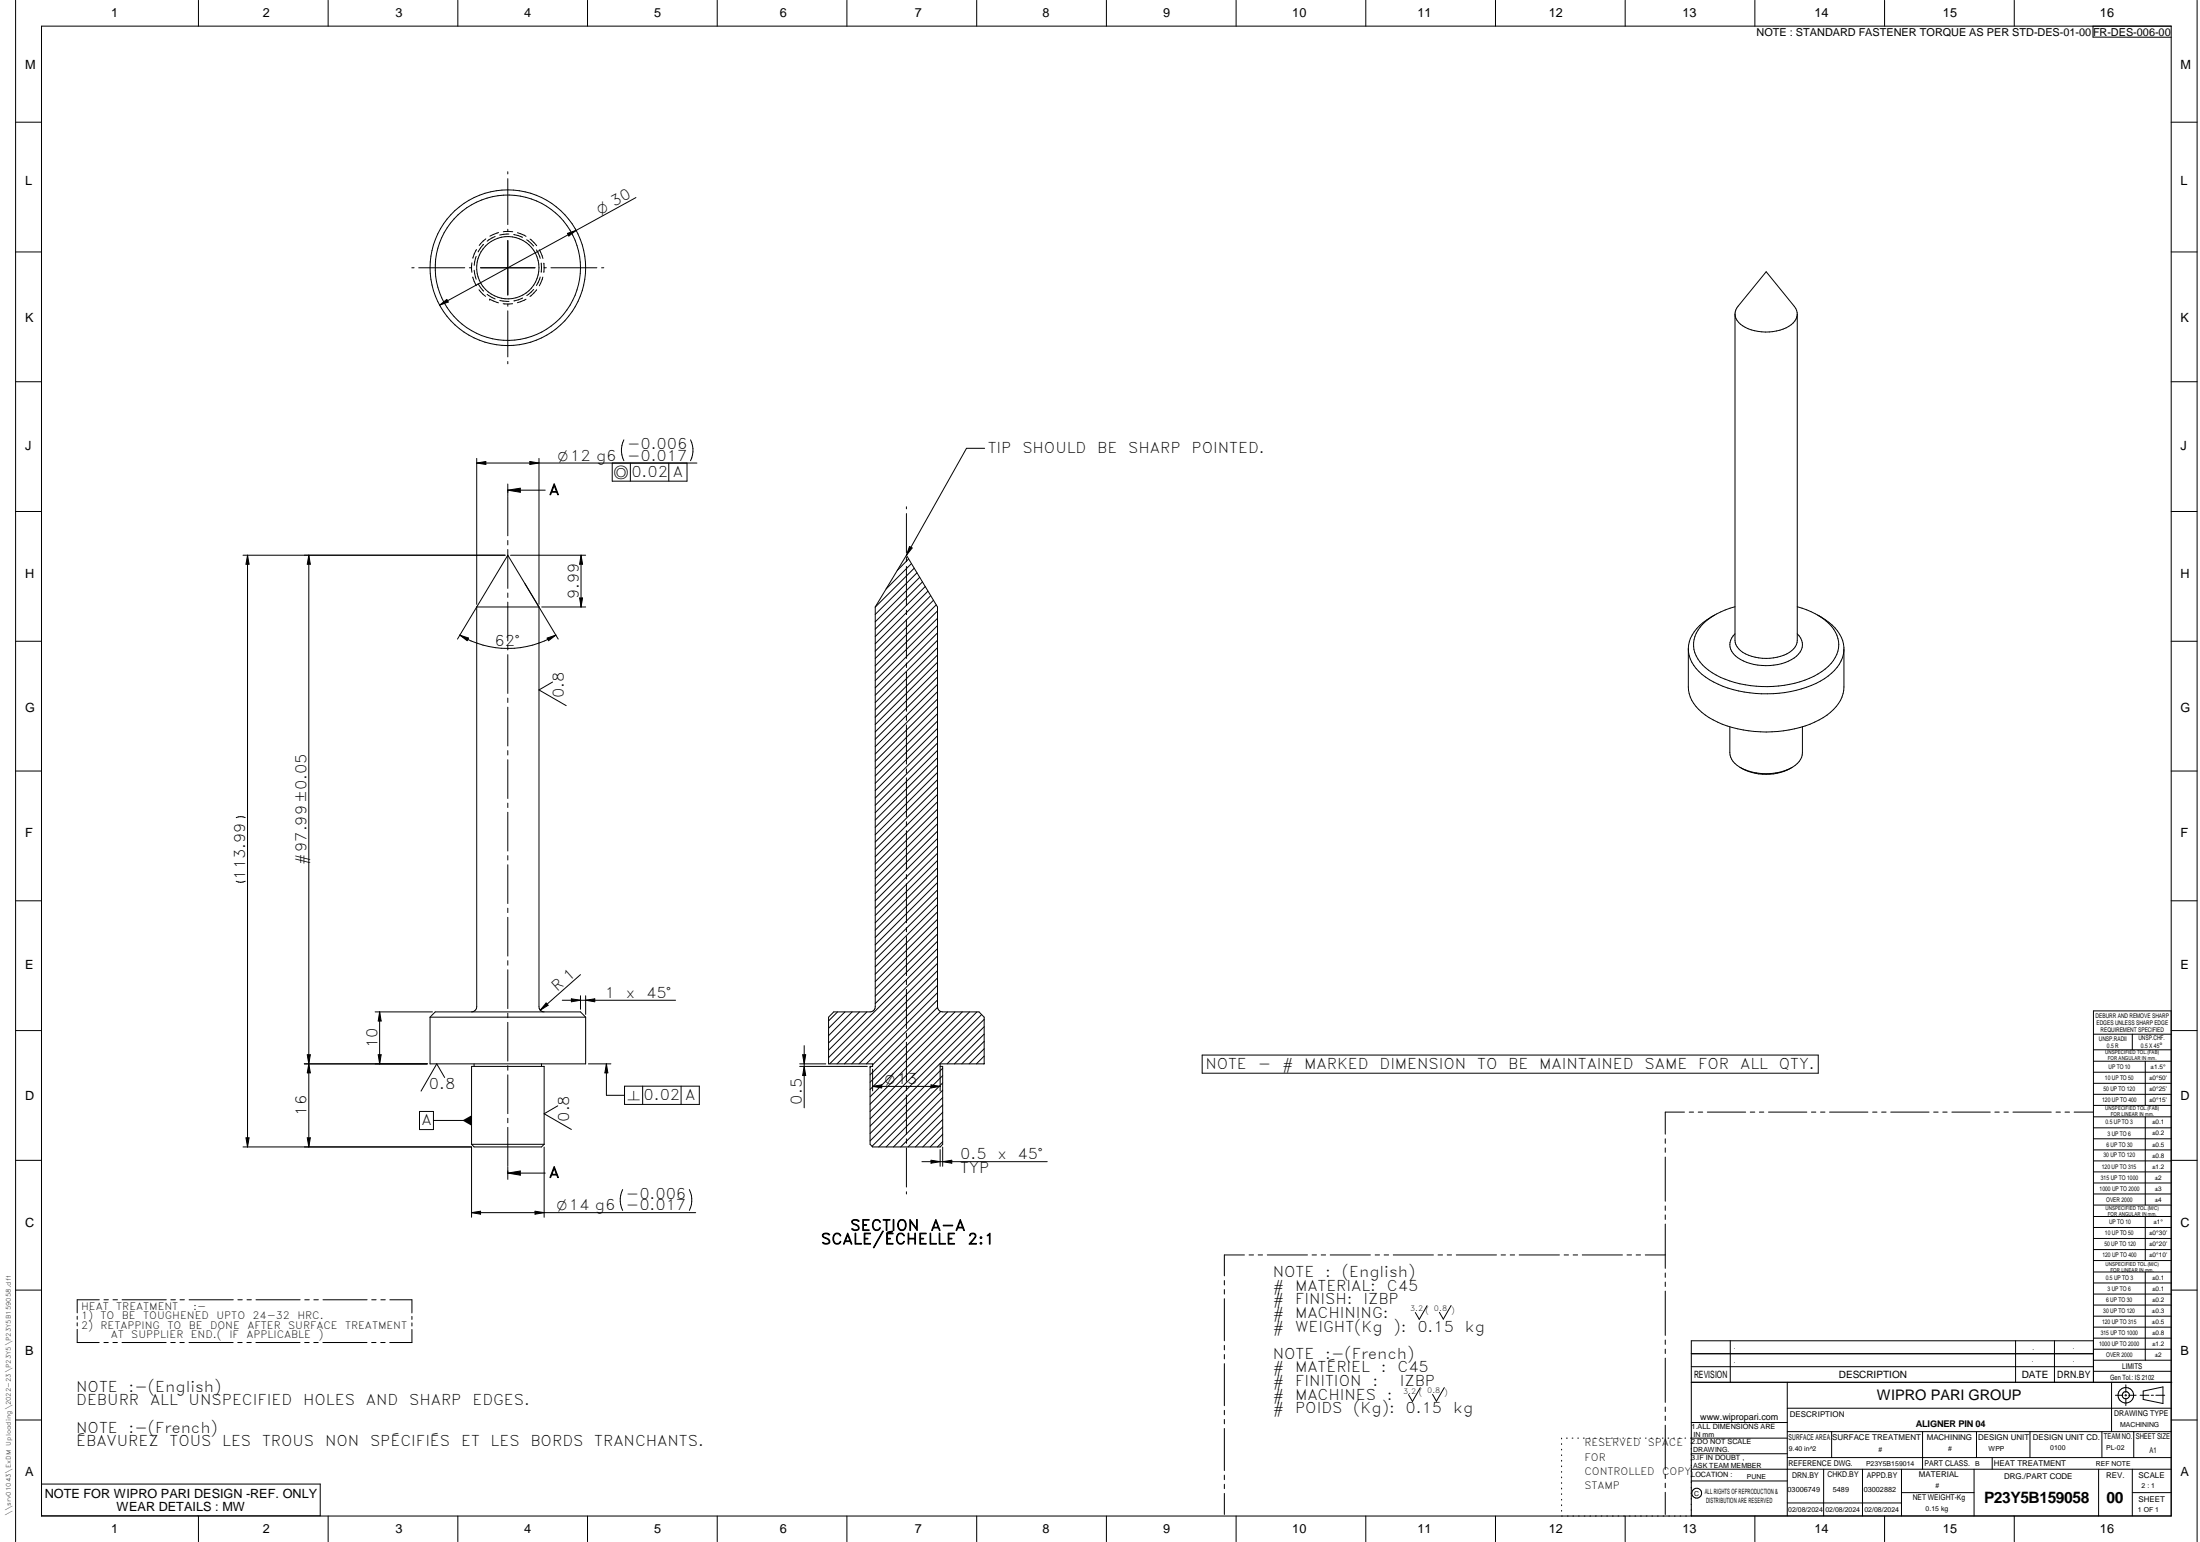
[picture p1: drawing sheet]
<svg xmlns="http://www.w3.org/2000/svg" width="848mm" height="594mm" viewBox="0 0 848 594" stroke-linecap="round" stroke-linejoin="round" font-family="sans-serif">
<g fill="none" stroke="#000" stroke-width=".39">
<path d="M6 .1v593.9M16 10.1h821v574h-821zM76.5 .1v10M126.5 .1v10M176.5 .1v10M226.5 .1v10M276.5 .1v10M326.5 .1v10M376.5 .1v10M426.5 .1v10M476.5 .1v10M526.5 .1v10"/>
<path d="M576.5 .1v10M626.5 .1v10M676.5 .1v10M726.5 .1v10M776.5 .1v10M806.8 10.1v4.2l30.2 .1M847 .1v593.9M6 47.1h10M837 47.1h10M195.7 66.2v.8M195.7 68.8v17.7M245.2 76.1l-23.1 12.7"/>
<path d="M6 97.1h10M183.6 98.8l-.8 3.4M183.7 96.1l-1.4 3.3M186.4 94.1l-2.1 3M187.3 92l-2.6 2.6M190.9 91.1l-3.1 1.8M192.2 89.6l-3.4 1.4M195.7 88.3v.9M195.7 92.7v21M196.2 90.2l-3.6 .4M197.7 89.3h-3.7M198 90.3l3.4 1.1"/>
<path d="M199.5 89.7l3.3 1.4M203 92.4l2.7 2.4M204.3 92.1l2.6 2.6M206.8 96.3l1.4 3.2M207.9 96.2l1.4 3.4M218.7 89.9l3.4-1.1-2.8 2.1zM222.1 88.8l-52.6 28.8M837 97.1h10M158.8 103.2h.8M161.4 103.2h17.8M169.5 117.6l2.8-2.2 .5 1zM180.9 103.2h.9"/>
<path d="M181.9 101.3v3.6M182.2 106.7l1.4 3.4M182.8 104.1l.8 3.5M184.3 109.3l2.1 2.9M184.7 111.6l2.5 2.6M185.3 103.2h20.9M187.8 113.4l3.1 1.8M188.8 115.3h.1M188.8 115.3l3.4 1.4M192.7 115.8l3.5 .3M194 117h3.6M195.7 117.1v.9"/>
<path d="M195.7 119.8v17.7M201.5 114.8l-3.4 1.1M202.8 115.3l-3.4 1.3M205.7 111.5l-2.6 2.4M206.9 111.7l-2.6 2.5M208.2 106.7l-1.4 3.3M208.6 101.3v3.6M209.3 106.8l-1.4 3.3M209.6 101.4l.2 1.8M209.8 103.2l-.2 1.7M209.8 103.2h.8M212.4 103.2h17.7"/>
<path d="M231.9 103.2h.8M680.8 104.7l10.9 13.3a5 5 0 0 1-2.1 7.7 18 18 0 0 1-18.7-.8 4.6 4.6 0 0 1-.9-6.9zM195.7 139.3v.9M668.8 121v125.7a7 7 0 0 0 5.2 5.7 18.1 18.1 0 0 0 16.7-1.7 5.2 5.2 0 0 0 2.1-4v-125.7M6 147.1h10M837 147.1h10M183.8 176.6v56.2M183.8 178.4h84.8M183.8 178.4l3.5-.6v1.1zM204.3 177.8l3.5 .6-3.5 .5zM207.8 176.6v56.2M236 178.4v7h28.8v-7"/>
<path d="M240.5 169.5a9 9 0 0 0 0 8M243 178.4v7M257.8 178.4v7M266.2 169.5a9 9 0 0 1 0 8M379.6 172.7h-7l-23.2 41.2M6 197.1h10M195.7 186.5v4.8M195.7 191.5v14.9M195.7 188.8h14.5M195.7 188.8l4.9-.7v1.6zM349.4 195.2v.8M349.4 197.9v15"/>
<path d="M837 197.1h10M93.7 213.9h101M95.4 213.9l.6 3.5h-1.2zM95.4 213.9v228M119 213.9v228M119 213.9l.6 3.5h-1.2zM195.7 208.2v1.7M195.7 211.7v15M196.8 213.9h29M224 213.9l.6 3.5h-1.2zM224 213.9v19.9M349.4 213.9l-12 19.9"/>
<path d="M349.4 214.7v1.7M349.4 218.2v15.1M349.4 213.9l12 19.9v154.1a1.97 1.97 0 0 0 2 1.9h14l2 2.1v18h-17v10.4M350.3 215.3l-4.4 4.5M350.6 210.6l1 .5-2.2 2.8zM351.4 217.1l-9.8 9.8M352.4 218.9l-15 15M183.8 233.8l-7.4 12.4M183.8 233.8l11.9-19.9 12.1 19.9M183.8 233.8h24M183.8 233.8v154.1a1.97 1.97 0 0 1-2 1.9M195.7 228.5v1.7"/>
<path d="M195.7 232v14.9M202.3 224.8l12.9 21.4M207.8 233.8v154.1a1.97 1.97 0 0 0 2 1.9M208.8 233.8h17M223.4 230.4h1.2l-.6 3.4zM337.4 233.8v154.1a1.97 1.97 0 0 1-2 1.9h-14l-2 2.1v18h17v.9h-1v30.1l1 1h26l1-1v-30.1h-1M349.4 235.1v1.7M349.4 238.6v15.1M353.5 220.7l-16.1 16M354.5 222.4l-17.1 17.2M355.6 224.2l-18.2 18.2M356.7 226l-19.3 19.2"/>
<path d="M357.7 227.8l-20.3 20.2M358.8 229.5l-21.4 21.4M359.8 231.3l-22.4 22.4M360.9 233l-23.5 23.5M361.4 235.4l-24 24M361.4 238.2l-24 24M661 236.9a18.4 18.4 0 0 0-9.8 10.4l-.4 2.7M668.8 233.8a23 23 0 0 0-14.9 10.2 10.6 10.6 0 0 0 3.5 13.2 38.5 38.5 0 0 0 28.3 7.1 31.5 31.5 0 0 0 20.2-8.7 10.7 10.7 0 0 0-2-16.4l-2.6-1.9M692.8 233.8a30.8 30.8 0 0 1 15.6 9.3 11.3 11.3 0 0 1-2.4 16.3 38.4 38.4 0 0 1-24.7 7.9 37.8 37.8 0 0 1-26.4-8.6 12.5 12.5 0 0 1-4.1-8.7M6 247.1h10M177.2 244.7l3.4 1.1-.5 1zM195.7 248.7v1.7"/>
<path d="M195.7 252.2v15M210.9 245.8l3.4-1.1-2.8 2.1zM214.3 244.7a36 36 0 0 1-37.1 0M349.4 255.4v1.8M349.4 259v15M361.4 241l-24 24M361.4 243.8l-24 24M361.4 246.7l-24 24M361.4 249.5l-24 24M361.4 252.3l-24 24.1M361.4 255.1l-24 24M361.4 258l-24 24"/>
<path d="M650.8 250v14.7a14.6 14.6 0 0 0 8 11.8 47.2 47.2 0 0 0 38.9 2.5 20.9 20.9 0 0 0 12.4-10.4l.7-3.9v-14.7M692.8 244.2a5.6 5.6 0 0 1-1.2 9.3 20.8 20.8 0 0 1-22.6-.9 5.4 5.4 0 0 1-.2-8.4M837 247.1h10M195.7 268.9v1.7M195.7 272.5v14.9M213 262.8l-5.2 3 10.5 6.1M349.4 275.8v1.7M349.4 279.3v15.1M361.4 260.8l-24 24M361.4 263.7l-24 24M361.4 266.5l-24 24M361.4 269.3l-24 24"/>
<path d="M361.4 272.1l-24 24M361.4 275l-24 24M361.4 277.8l-24 24M666.8 280v10a7.7 7.7 0 0 0 6.2 6.7 21.3 21.3 0 0 0 19-1.8 6.3 6.3 0 0 0 2.8-4.9v-10M6 297.1h10M195.7 289.2v1.7M195.7 292.7v14.9M349.4 296.2v1.7M349.4 299.7v15M361.4 289.1l-24 24M361.4 280.6l-24 24M361.4 283.5l-24 24"/>
<path d="M361.4 286.3l-24 24M361.4 291.9l-24 24M361.4 294.8l-24 24M361.4 297.6l-24 24M670.9 295.7a19.9 19.9 0 0 0 19.8 0M837 297.1h10M94.5 315a4.1 4.1 0 0 0-3.4 0M195.7 309.4v1.7M195.7 312.9v15M349.4 316.6v1.7M361.4 300.4l-24 24M361.4 303.2l-24 24"/>
<path d="M361.4 306.1l-24 24M361.4 308.9l-24 24M361.4 311.7l-24 24M361.4 314.6l-24 23.9M361.4 317.4l-24 24M94.5 339.5a3.8 3.8 0 0 1-3.4 0M195.7 329.6v1.7M195.7 333.2v14.9M349.4 320v15.2M349.4 336.9v1.7M361.4 320.2l-24 24M361.4 323l-24 24"/>
<path d="M361.4 325.9l-24 24M361.4 328.7l-24 24M361.4 331.5l-24 24M361.4 334.3l-24 24.1M361.4 337.2l-24 24M6 347h10M195.7 349.9v1.7M195.7 353.4v14.9M349.4 340.4v15.1M349.4 357.3v1.7M361.4 340l-24 24M361.4 342.9l-24 24"/>
<path d="M361.4 345.7l-24 24M361.4 348.5l-24 24M361.4 351.3l-24 24M361.4 354.2l-24 24M361.4 357l-24 24M361.4 359.8l-24 24M837 347h10M195.7 370.1v1.8M195.7 373.6v15M223.8 375.5l-15.5 13.7M349.4 360.8v15.1M349.4 377.7v1.6"/>
<path d="M361.4 379.6l-30.3 30.3M361.4 376.8l-33.1 33.1M361.4 374l-35.9 35.9M361.4 371.1l-38.7 38.8M361.4 362.6l-24 24M361.4 365.5l-42 42M361.4 368.3l-41.6 41.6M6 397h10M144.6 389.8h22.1M146.3 389.8v20.1M146.3 389.8l.6 3.6h-1.1zM165.8 391.9l2-2.1h56l2 2.1"/>
<path d="M165.8 391.9v18h60v-18M165.8 391.9h60M195.7 390.4v1.7M195.7 393.9v14.9M210.5 386.4l.8 .9-3 1.9zM216.7 385.4h43.7M220.3 384.8l3.5 .6-3.5 .6zM223.8 383.6v5.2M225.8 383.6v7.2M225.8 385.4l3.5-.6v1.2zM322.9 389.8l-3.5 3.5M325.7 389.8l-6.3 6.4"/>
<path d="M328.5 389.8l-9.1 9.2M331.3 389.8l-11.9 12M334.2 389.8l-14.8 14.8M349.4 381.2v15M349.4 398v1.8M361.4 382.4l-27.4 27.5M361.4 385.3l-25 25M361.4 388.1l-26 26M362.6 389.7l-27.2 27.2M365.3 389.8l-29.9 29.9M368.1 389.8l-32.7 32.8M371 389.8l-35.6 35.6"/>
<path d="M373.8 389.8l-38.4 38.4M376.6 389.8l-41.2 41.3M378.4 390.9l-43 43M379.4 395.6l-14.3 14.3M379.4 392.7l-44 44M379.4 398.4l-11.5 11.5M807 398.4h30M822 398.4v6.1M837 397h10M837 389.5h-30v143.1M118.4 406.4h1.2l-.6 3.5zM119 409.9l.6 3.4h-1.2z"/>
<path d="M145.8 406.4h1.1l-.6 3.5zM164.7 409.9h-47.4M171.4 415.1l-3-5.2-6.1 10.5M182.8 409.9v.9M195.7 410.6v1.7M195.7 414.1v14.9M208.7 409.9v.9M226.8 409.9h8.7M233.8 409.9l.5 3.4h-1.1zM233.8 409.9v12.1h6.9M240.7 418.5h28.9v7h-28.9zM247.7 418.5v7"/>
<path d="M262.6 418.5v7M308.3 410.8h26M308.3 409.9h10M309.4 406.4h1.2l-.6 3.5zM310 402.8v24M310 410.8l.6 3.6h-1.2zM335.8 410.8l-.4 .5M336.4 418.5l3.5-.5v1.1zM336.4 411.9v8.4M336.4 418.5h26M349.4 401.5v15.1M349.4 418.4v1.7"/>
<path d="M358.9 418l3.5 .5-3.5 .6zM363.4 414.4l-27.2 27.2M363.4 411.6l-28 27.9M363.4 417.2l-24.6 24.7M379.4 401.2l-8.6 8.7M379.4 404l-5.8 5.9M379.4 406.9l-3 3M379.4 409.7l-.2 .2M463.4 406.5h237.5v7h-237.5zM807 404.5h30M807 408.9h30M807 413.1h30"/>
<path d="M807 417.4h30M827 408.9v17M94.8 438.4h1.2l-.6 3.5zM118.4 438.4h1.2l-.6 3.5zM161.7 428.2h5.4v7h-5.4zM167.1 431.7h14.7M195.7 430.8v1.8M195.7 434.3v15M215 426l-5.2 3.1 10.5 6M349.4 421.9v15.1M349.4 438.7v1.8M363.4 420l-21.8 21.9"/>
<path d="M363.4 422.9l-19 19M363.4 437l-4.8 4.9M363.4 434.2l-7.7 7.7M363.4 425.7l-16.2 16.2M363.4 431.3l-10.5 10.6M363.4 439.8l-2 2.1M363.4 428.5l-13.3 13.4M641.9 438.7v1.8M649.4 428.5h-7.5v8.5M651.2 428.5h1.7M654.6 428.5h1.8M658.2 428.5h14.7"/>
<path d="M674.7 428.5h1.7M678.2 428.5h1.7M681.7 428.5h14.8M698.3 428.5h1.7M701.8 428.5h1.7M705.3 428.5h14.7M721.9 428.5h1.7M725.3 428.5h1.8M728.9 428.5h14.7M745.4 428.5h1.7M748.9 428.5h1.7M752.4 428.5h14.8"/>
<path d="M769 428.5h1.7M772.5 428.5h1.7M776 428.5h14.7M792.6 428.5h1.7M796 428.5h1.8M799.5 428.5h7.4M807 421.6h30M807 425.9h30M807 430.3h30M807 434.5h30M807 438.7h30M827 430.3v34"/>
<path d="M6 447h10M93.7 441.9h88M181.8 441.9v27.1M181.8 440.9h28M181.8 440.9l1 1h25.9l1.1-1M195.7 452l4.9-.9v1.7zM195.7 449.5v4.9M195.7 452h14.5M209.8 441.9v27.1M209.8 440.9v-30.1h-28v30.1M240 458.3a9 9 0 0 0 0 8M265.7 458.3a9 9 0 0 1 0 8"/>
<path d="M349.4 442.3v15M349.4 459.1v.9M355.4 447.5h48.3M358.9 447l3.5 .5-3.5 .6zM362.4 442.9v6.4M363.4 441.9v7.4M363.4 447.5l3.5-.5v1.1zM641.9 442.3v1.6M641.9 445.8v17M807 443h30M807 447.3h30M807 451.5h30"/>
<path d="M807 455.8h30M807 460h30M837 447h10M181.8 467.2l3.5-.6v1.2zM181.8 467.2h86.4M206.2 466.6l3.6 .6-3.6 .6zM641.9 464.6v1.7M641.9 468.1v1.7M641.9 471.6v17.1M807 464.3h30M807 468.7h30M807 472.9h30"/>
<path d="M807 477.1h30M827 468.7v16.9M6 497h10M472 493.4v1.6M472 496.8v1.8M479.7 483.5h-7.7v8M481.5 483.5h1.7M485 483.5h1.7M488.5 483.5h15.5M505.8 483.5h1.7M509.3 483.5h1.7M512.8 483.5h15.5"/>
<path d="M530.1 483.5h1.7M533.6 483.5h1.7M537.1 483.5h15.5M554.4 483.5h1.7M557.9 483.5h1.7M561.4 483.5h15.5M578.7 483.5h1.6M582.2 483.5h1.7M585.6 483.5h15.5M603 483.5h1.6M606.4 483.5h1.8M609.9 483.5h15.5"/>
<path d="M627.2 483.5h1.7M630.7 483.5h1.7M634.2 483.5h7.7M641.9 490.4v1.7M641.9 493.9v1.7M641.9 497.4v17.1M807 481.4h30M807 485.6h30M807 490.1h30M807 494.3h30M807 498.6h30M827 490.1v33.9"/>
<path d="M837 497h10M29.8 507.1v1.2M29.8 509.6v1.2M29.8 512.1v5.1h8.4M38.3 500.8h-8.5v5M40 517.2h1.7M40.1 500.8h1.7M43.5 517.2h1.8M43.6 500.8h1.7M47 517.2h17.1M47.1 500.8h17M65.8 517.2h1.8"/>
<path d="M65.9 500.8h1.7M69.3 517.2h1.7M69.4 500.8h1.7M72.9 517.2h17M72.9 500.8h17M91.7 517.2h1.6M91.7 500.8h1.7M95.2 517.2h1.7M95.2 500.8h1.7M98.6 517.2h17.1M98.7 500.8h17M117.4 517.2h1.8"/>
<path d="M117.5 500.8h1.7M120.9 517.2h1.8M121 500.8h1.7M124.5 517.2h17M124.5 500.8h17M143.3 517.2h1.6M143.3 500.8h1.7M146.8 517.2h1.7M146.8 500.8h1.7M150.3 500.8h8.5v5M158.8 512.2v5h-8.6M158.8 507.2v1.1"/>
<path d="M158.8 509.7v1.2M472 500.3v16.3M472 518.3v1.8M550.1 503l-3 5.3-1.5-2.6M559.4 503l-3 5.2-1.5-2.6M641.9 516.3v1.6M641.9 519.8v1.7M667 516.6v16M777 516.6v16M792 516.6v16M807 502.8h30M807 507.1h30"/>
<path d="M807 511.3h30M807 515.5h30M807 519.8h30M807 516.6h-155v67.5M472 521.8v1.7M472 525.4v16.2M547.5 534.7l-3 5.2-1.5-2.6M556.8 534.6l-3.1 5.2-1.5-2.6M641.9 523.2v17.1M652 532.6h185.2M652 521.5h155M652 526.5h155"/>
<path d="M689 532.6v51.4M807 524h30M807 528.3h30M814 532.6v19M815.5 537.5h2.8M819.1 537.5h.7M819.5 533.5v2.9M819.5 537.2v.7M819.5 538.7v2.8M820.6 537.5h2.9M825 537.5h3.4M826.2 535.9l7.6-1.6v6.4l-7.6-1.5z"/>
<path d="M829.3 537.5h.8M831 537.5h3.5M6 547.1h10M472 543.3v1.7M472 546.9v1.7M472 550.3v16.2M602 554.1v.3M602 556.2v.3M602 558.3v.3M603.8 554.1h.4M606 554.1h.3M608.2 554.1h.3"/>
<path d="M610.4 554.1h.3M612.6 554.1h.3M614.7 554.1h.3M616.9 554.1h.3M619.1 554.1h.3M621.2 554.1h.3M623.4 554.1h.3M625.6 554.1h.3M627.8 554.1h.3M629.9 554.1h.4M632.1 554.1h.3M634.3 554.1h.3"/>
<path d="M636.5 554.1h.3M638.6 554.1h.3M640.8 554.1h.3M641.9 542.1v1.7M641.9 545.6v1.7M641.9 549.1v17M643 554.1h.3M645.2 554.1h.3M647.3 554.1h.4M649.5 554.1h.3M652 548h37M689 542.5h148"/>
<path d="M689 551.6h148M689 554.1h-37.3M706.1 551.6v10M741.1 551.6v14.4M761.9 551.6v10M782.5 551.6v10M810.3 551.6v10M822.5 551.6v10M837 547.1h10M16 571.8h107.4v12.2h-107.4M472 568.3v1.8M472 571.8v1.7"/>
<path d="M472 575.4v8.1M602 560.5v.3M602 562.6v.3M602 564.8v.3M602 566.9v.3M602 569v.3M602 571.2v.3M602 573.3v.4M602 575.5v.3M602 577.6v.3M602 579.8v.3M641.9 567.9v1.7"/>
<path d="M641.9 571.4v1.8M641.9 574.9v8.6M652 570.6h37M652 560.1h37M689 561.6h148M689 579h44M703 566v18M718 566v18M733 575.1h28M733 566v18M761 566v18M768 561.6v4.4"/>
<path d="M809 566v18M822 566v18M822 575.1h15M837 566h-185M76.5 584.1v9.9M126.5 584.1v9.9M176.5 584.1v9.9M226.5 584.1v9.9M276.5 584.1v9.9M326.5 584.1v9.9M376.5 584.1v9.9M426.5 584.1v9.9"/>
<path d="M476.5 584.1v9.9M526.5 584.1v9.9M576.5 584.1v9.9M602 581.9v.3M626.5 584.1v9.9M652 584h185M676.5 584.1v9.9M726.5 584.1v9.9M776.5 584.1v9.9"/>
<circle cx="195.8" cy="103.1" r="12"/>
<circle cx="195.8" cy="103.1" r="30"/>
<circle cx="195.8" cy="103.1" r="28"/>
<circle cx="819.5" cy="537.5" r="2.99"/>
<circle cx="819.5" cy="537.5" r="1.39"/>
<circle cx="654.1" cy="575.3" r="1.9"/>
</g>
<g fill="#000">
<path d="M218.7 89.9l3.4-1.1-2.8 2.1zM169.5 117.6l2.8-2.2 .5 1zM183.8 178.4l3.5-.6v1.1zM204.3 177.8l3.5 .6-3.5 .5zM195.7 188.8l4.9-.7v1.6zM95.4 213.9l.6 3.5h-1.2zM119 213.9l.6 3.5h-1.2zM224 213.9l.6 3.5h-1.2zM350.6 210.6l1 .5-2.2 2.8zM223.4 230.4h1.2l-.6 3.4zM177.2 244.7l3.4 1.1-.5 1zM210.9 245.8l3.4-1.1-2.8 2.1z"/>
<path d="M146.3 389.8l.6 3.6h-1.1zM210.5 386.4l.8 .9-3 1.9zM220.3 384.8l3.5 .6-3.5 .6zM225.8 385.4l3.5-.6v1.2zM118.4 406.4h1.2l-.6 3.5zM119 409.9l.6 3.4h-1.2zM145.8 406.4h1.1l-.6 3.5zM233.8 409.9l.5 3.4h-1.1zM309.4 406.4h1.2l-.6 3.5zM310 410.8l.6 3.6h-1.2zM336.4 418.5l3.5-.5v1.1zM358.9 418l3.5 .5-3.5 .6z"/>
<path d="M94.8 438.4h1.2l-.6 3.5zM118.4 438.4h1.2l-.6 3.5zM178.3 431.7l3.5-2v4zM195.7 452l4.9-.9v1.7zM358.9 447l3.5 .5-3.5 .6zM363.4 447.5l3.5-.5v1.1zM181.8 467.2l3.5-.6v1.2zM206.2 466.6l3.6 .6-3.6 .6z"/>
</g>
<g font-size="6">
<text x="764.8" y="578.9">P23Y5B159058</text>
<text x="812.1" y="578.9">00</text>
</g>
<g font-size="5.7">
<text x="241.7" y="172.9">-0.006</text>
<text x="241.7" y="177.5">-0.017</text>
<text x="380.8" y="174.5">TIP</text>
<text x="394.1" y="174.5">SHOULD</text>
<text x="422.9" y="174.5">BE</text>
<text x="434.9" y="174.5">SHARP</text>
<text x="459.3" y="174.5">POINTED.</text>
<text x="243.4" y="183.6">0.02 A</text>
<text x="211.6" y="190.6">A</text>
<text x="223.1" y="230.9" transform="rotate(-90 223.1 230.9)">9.99</text>
<text x="190.7" y="249">62°</text>
<text x="217.4" y="268.8" transform="rotate(-90 217.4 268.8)">0.8</text>
<text x="118.2" y="333.3" transform="rotate(-90 118.2 333.3)">#97.99±0.05</text>
<text x="94.5" y="338.9" transform="rotate(-90 94.5 338.9)">113.99</text>
<text x="214.8" y="382.3" transform="rotate(-41 214.8 382.3)">R 1</text>
<text x="233.1" y="384.5">1</text>
<text x="241.3" y="384.5">x</text>
<text x="249.1" y="384.5">45°</text>
<text x="145.5" y="403.8" transform="rotate(-90 145.5 403.8)">10</text>
<text x="464.7" y="411.7">NOTE</text>
<text x="484.8" y="411.7">-</text>
<text x="494.2" y="411.7">#</text>
<text x="502.8" y="411.7">MARKED</text>
<text x="531.8" y="411.7">DIMENSION</text>
<text x="569.5" y="411.7">TO</text>
<text x="581.4" y="411.7">BE</text>
<text x="593.4" y="411.7">MAINTAINED</text>
<text x="634" y="411.7">SAME</text>
<text x="654.6" y="411.7">FOR</text>
<text x="670.8" y="411.7">ALL</text>
<text x="685.8" y="411.7">QTY.</text>
<text x="165.4" y="419.5">0.8</text>
<text x="248.1" y="423.7">0.02 A</text>
<text x="309.2" y="425.6" transform="rotate(-90 309.2 425.6)">0.5</text>
<text x="118.2" y="429.8" transform="rotate(-90 118.2 429.8)">16</text>
<text x="162.4" y="433.5">A</text>
<text x="219.4" y="432.1" transform="rotate(-90 219.4 432.1)">0.8</text>
<text x="370.2" y="446.7">0.5</text>
<text x="384.5" y="446.7">x</text>
<text x="392.3" y="446.7">45°</text>
<text x="211.6" y="453.7">A</text>
<text x="370.2" y="452">TYP</text>
<text x="241.3" y="461.8">-0.006</text>
<text x="241.3" y="466.3">-0.017</text>
<text x="316.4" y="479.3">SCALE/ÉCHELLE</text>
<text x="327.7" y="474.1">SECTION</text>
<text x="358.8" y="474.1">A-A</text>
<text x="373" y="479.3">2:1</text>
<text x="490.6" y="492">NOTE</text>
<text x="510.8" y="492">:</text>
<text x="517.3" y="492">(English)</text>
<text x="490.6" y="497.2">#</text>
<text x="499.2" y="497.2">MATERIAL:</text>
<text x="534.7" y="497.2">C45</text>
<text x="490.6" y="502.5">#</text>
<text x="499.2" y="502.5">FINISH:</text>
<text x="525.6" y="502.5">IZBP</text>
<text x="490.6" y="507.7">#</text>
<text x="499.2" y="507.7">MACHINING:</text>
<text x="490.6" y="513">#</text>
<text x="499.2" y="513">WEIGHT(Kg</text>
<text x="537.2" y="513">):</text>
<text x="546.4" y="513">0.15</text>
<text x="564.7" y="513">kg</text>
<text x="490.6" y="523.5">NOTE</text>
<text x="510.8" y="523.5">:-(French)</text>
<text x="490.6" y="528.7">#</text>
<text x="490.6" y="534">#</text>
<text x="499.2" y="528.7">MATÉRIEL</text>
<text x="499.2" y="534">FINITION</text>
<text x="529" y="534">:</text>
<text x="532.3" y="528.7">:</text>
<text x="538.7" y="528.7">C45</text>
<text x="539.6" y="534">IZBP</text>
<text x="29.4" y="536.2">NOTE</text>
<text x="49.6" y="536.2">:-(English)</text>
<text x="490.6" y="539.2">#</text>
<text x="499.2" y="539.2">MACHINES</text>
<text x="534.7" y="539.2">:</text>
<text x="29.4" y="541.5">DEBURR</text>
<text x="57.8" y="541.5">ALL</text>
<text x="72.7" y="541.5">UNSPECIFIED</text>
<text x="116.9" y="541.5">HOLES</text>
<text x="141" y="541.5">AND</text>
<text x="157.7" y="541.5">SHARP</text>
<text x="182.1" y="541.5">EDGES.</text>
<text x="490.6" y="544.5">#</text>
<text x="499.2" y="544.5">POIDS</text>
<text x="521.7" y="544.5">(Kg):</text>
<text x="541.9" y="544.5">0.15</text>
<text x="560.1" y="544.5">kg</text>
<text x="29.4" y="552">NOTE</text>
<text x="49.6" y="552">:-(French)</text>
<text x="29.4" y="557.2">ÉBAVUREZ</text>
<text x="65.4" y="557.2">TOUS</text>
<text x="85.7" y="557.2">LES</text>
<text x="101.1" y="557.2">TROUS</text>
<text x="125.3" y="557.2">NON</text>
<text x="142.6" y="557.2">SPÉCIFIÉS</text>
<text x="177.7" y="557.2">ET</text>
<text x="189.1" y="557.2">LES</text>
<text x="204.5" y="557.2">BORDS</text>
<text x="229.1" y="557.2">TRANCHANTS.</text>
</g>
<text font-size="5.6" x="723.5" y="539.3">WIPRO PARI GROUP</text>
<g font-size="5.4">
<text x="231.4" y="82.7" transform="rotate(-29 231.4 82.7)">O 30</text>
<text x="215.1" y="177.5">O12 g6</text>
<text x="236.6" y="183.6">a</text>
<text x="341" y="417.7">O13</text>
<text x="241.9" y="423.7">n</text>
<text x="214.6" y="466.3">O14 g6</text>
</g>
<g font-size="4.9">
<text x="42.9" y="6.6">1</text>
<text x="101.3" y="6.7">2</text>
<text x="152.5" y="6.7">3</text>
<text x="202.1" y="6.7">4</text>
<text x="252.1" y="6.7">5</text>
<text x="300.6" y="6.7">6</text>
<text x="352.6" y="6.7">7</text>
<text x="401.9" y="6.7">8</text>
<text x="448.4" y="6.7">9</text>
<text x="498.1" y="6.7">10</text>
<text x="546.4" y="6.7">11</text>
<text x="597" y="6.7">12</text>
<text x="648.5" y="6.6">13</text>
<text x="699.4" y="6.6">14</text>
<text x="749" y="6.7">15</text>
<text x="809.5" y="6.6">16</text>
<text x="9.7" y="26.7">M</text>
<text x="840.6" y="26.7">M</text>
<text x="9.7" y="71.4">L</text>
<text x="840.6" y="71.4">L</text>
<text x="9.7" y="124.2">K</text>
<text x="840.6" y="124.2">K</text>
<text x="9.7" y="173.4">J</text>
<text x="840.6" y="173.4">J</text>
<text x="9.7" y="222.7">H</text>
<text x="840.6" y="222.7">H</text>
<text x="9.7" y="274.3">G</text>
<text x="840.6" y="274.3">G</text>
<text x="9.7" y="322.6">F</text>
<text x="840.6" y="322.6">F</text>
<text x="9.7" y="373.3">E</text>
<text x="840.6" y="373.3">E</text>
<text x="9.7" y="423.8">D</text>
<text x="840.6" y="423.8">D</text>
<text x="9.7" y="472.8">C</text>
<text x="840.6" y="472.8">C</text>
<text x="9.7" y="522.1">B</text>
<text x="840.6" y="522.1">B</text>
<text x="9.7" y="568.7">A</text>
<text x="840.6" y="568.7">A</text>
<text x="17.2" y="577">NOTE FOR WIPRO PARI DESIGN -REF. ONLY</text>
<text x="44.9" y="582.3">WEAR DETAILS : MW</text>
<text x="42.9" y="590.6">1</text>
<text x="101.3" y="590.7">2</text>
<text x="152.5" y="590.7">3</text>
<text x="202.1" y="590.7">4</text>
<text x="252.1" y="590.7">5</text>
<text x="300.6" y="590.7">6</text>
<text x="352.6" y="590.7">7</text>
<text x="401.9" y="590.7">8</text>
<text x="448.4" y="590.7">9</text>
<text x="498.1" y="590.7">10</text>
<text x="546.4" y="590.7">11</text>
<text x="597" y="590.7">12</text>
<text x="648.5" y="590.6">13</text>
<text x="699.4" y="590.5">14</text>
<text x="749" y="590.7">15</text>
<text x="809.5" y="590.5">16</text>
</g>
<text font-size="4.2" x="677.1" y="13.9">NOTE : STANDARD FASTENER TORQUE AS PER STD-DES-01-00FR-DES-006-00</text>
<g font-size="3.9">
<text x="31.3" y="504.7">HEAT</text>
<text x="31.3" y="508.3">1)</text>
<text x="38.8" y="508.3">TO</text>
<text x="44.8" y="504.7">TREATMENT</text>
<text x="47" y="508.3">BE</text>
<text x="55.2" y="508.3">TOUGHENED</text>
<text x="74.5" y="504.7">:-</text>
<text x="83.5" y="508.3">UPTO</text>
<text x="97.4" y="508.3">24-32</text>
<text x="114.6" y="508.3">HRC.</text>
<text x="31.3" y="511.9">2)</text>
<text x="38.8" y="511.9">RETAPPING</text>
<text x="42.8" y="515.5">AT</text>
<text x="50.6" y="515.5">SUPPLIER</text>
<text x="64.6" y="511.9">TO</text>
<text x="72.8" y="511.9">BE</text>
<text x="73.6" y="515.5">END.(</text>
<text x="81" y="511.9">DONE</text>
<text x="88.4" y="515.5">IF</text>
<text x="95" y="515.5">APPLICABLE</text>
<text x="95.4" y="511.9">AFTER</text>
<text x="111.1" y="511.9">SURFACE</text>
<text x="122.8" y="515.5">)</text>
<text x="133" y="511.9">TREATMENT</text>
<text x="653" y="530.9">REVISION</text>
<text x="708.9" y="530.9">DESCRIPTION</text>
<text x="779.4" y="530.9">DATE</text>
<text x="793.1" y="530.9">DRN.BY</text>
<text x="610.8" y="557.1">RESERVED</text>
<text x="635.2" y="557.1">SPACE</text>
<text x="610.8" y="562.7">FOR</text>
<text x="610.8" y="568.3">CONTROLLED</text>
<text x="640.7" y="568.3">COPY</text>
<text x="610.8" y="573.8">STAMP</text>
</g>
<text font-size="3.6" x="738.6" y="549.8">ALIGNER PIN 04</text>
<text font-size="3.5" x="655.4" y="547.1">www.wipropari.com</text>
<g font-size="3.1">
<text x="818.1" y="527.3">LIMITS</text>
<text x="815" y="545.5">DRAWING TYPE</text>
<text x="690" y="546.1">DESCRIPTION</text>
<text x="689.5" y="554.6">SURFACE AREA</text>
<text x="706.2" y="554.6">SURFACE TREATMENT</text>
<text x="742.7" y="554.6">MACHINING</text>
<text x="762.5" y="554.6">DESIGN UNIT</text>
<text x="783.6" y="554.6">DESIGN UNIT CD.</text>
<text x="811" y="554.4">TEAM NO.</text>
<text x="823.3" y="554.5">SHEET SIZE</text>
<text x="828.6" y="559.9">A1</text>
<text x="689.4" y="564.9">REFERENCE DWG.</text>
<text x="690.8" y="569.3">DRN.BY</text>
<text x="704.4" y="569.2">CHKD.BY</text>
<text x="719.6" y="569.3">APPD.BY</text>
<text x="739.7" y="569.1">MATERIAL</text>
<text x="741.8" y="564.7">PART CLASS.</text>
<text x="768.6" y="564.7">HEAT TREATMENT</text>
<text x="772.5" y="569.7">DRG./PART CODE</text>
<text x="811.9" y="569.3">REV.</text>
<text x="824.4" y="569.4">SCALE</text>
<text x="737.3" y="578">NET WEIGHT-Kg</text>
<text x="824.4" y="578.5">SHEET</text>
</g>
<text font-size="3" x="832.4" y="403.9">°</text>
<g font-size="2.8">
<text x="543.6" y="505.2">3.2 ( 0.8 )</text>
<text x="813.4" y="531.5">Gen Tol.: IS 2102</text>
<text x="540.9" y="536.9">3.2 ( 0.8 )</text>
<text x="652.1" y="550.4">1.ALL DIMENSIONS ARE</text>
<text x="652" y="556.4">2.DO NOT SCALE</text>
<text x="652" y="562.5">3.IF IN DOUBT ,</text>
<text x="652" y="569.2">LOCATION :</text>
<text x="657.2" y="575.8">ALL RIGHTS OF REPRODUCTION &amp;</text>
<text x="689.1" y="575">03006749</text>
<text x="706.5" y="574.9">5489</text>
<text x="718.4" y="575">03002882</text>
<text x="657.7" y="579.2">DISTRIBUTION ARE RESERVED</text>
</g>
<g font-size="2.7">
<text x="817.3" y="549.9">MACHINING</text>
<text x="652.9" y="553.5">IN mm</text>
<text x="652.7" y="559.5">DRAWING.</text>
<text x="689.6" y="559.1">9.40 in^2</text>
<text x="724.1" y="559.2">#</text>
<text x="751" y="559.1">#</text>
<text x="766.6" y="559">WPP</text>
<text x="790.3" y="558.8">0100</text>
<text x="811.9" y="558.8">PL-02</text>
<text x="652.7" y="565.5">ASK TEAM MEMBER</text>
<text x="673.4" y="569.6">PUNE</text>
<text x="719.3" y="564.9">P23Y5B159014</text>
<text x="761.4" y="564.9">B</text>
<text x="807.9" y="564.9">REF NOTE</text>
<text x="746.1" y="573.2">#</text>
<text x="825.6" y="573.4">2 : 1</text>
<text x="653.1" y="576.3">C</text>
<text x="689.4" y="582.4">02/08/2024</text>
<text x="703.7" y="582.5">02/08/2024</text>
<text x="718.7" y="582.6">02/08/2024</text>
<text x="742.3" y="582.2">0.15 kg</text>
<text x="824.1" y="582.4">1 OF 1</text>
</g>
<g font-size="2.5">
<text x="807.8" y="392">DEBURR AND REMOVE SHARP</text>
<text x="808.2" y="394.8">EDGES UNLESS SHARP EDGE</text>
<text x="809.1" y="400.9">UNSP.RADII</text>
<text x="809.8" y="397.6">REQUIREMENT SPECIFIED</text>
<text x="824.4" y="400.7">UNSP.CHF.</text>
<text x="812.2" y="403.6">0.5 R</text>
<text x="825.3" y="403.9">0.5 X 45</text>
<text x="812.8" y="411.8">UP TO 10</text>
<text x="829.1" y="411.9">±1.5°</text>
<text x="811.4" y="416.1">10 UP TO 50</text>
<text x="828.5" y="416.1">±0°50'</text>
<text x="810.4" y="424.5">120 UP TO 400</text>
<text x="810.9" y="420.3">50 UP TO 120</text>
<text x="828.5" y="424.5">±0°15'</text>
<text x="828.5" y="420.3">±0°25'</text>
<text x="811.7" y="433.2">0.5 UP TO 3</text>
<text x="812.5" y="437.5">3 UP TO 6</text>
<text x="829.6" y="437.4">±0.2</text>
<text x="829.6" y="433.2">±0.1</text>
<text x="812" y="441.7">6 UP TO 30</text>
<text x="829.6" y="441.7">±0.5</text>
<text x="810.9" y="445.9">30 UP TO 120</text>
<text x="829.6" y="446">±0.8</text>
<text x="809.9" y="454.4">315 UP TO 1000</text>
<text x="810.3" y="450.2">120 UP TO 315</text>
<text x="829.6" y="450.2">±1.2</text>
<text x="830.7" y="454.4">±2</text>
<text x="809.4" y="458.7">1000 UP TO 2000</text>
<text x="830.6" y="458.7">±3</text>
<text x="811.9" y="463">OVER 2000</text>
<text x="830.7" y="463">±4</text>
<text x="813.1" y="471.6">UP TO 10</text>
<text x="830.1" y="471.6">±1°</text>
<text x="811.4" y="475.9">10 UP TO 50</text>
<text x="828.5" y="475.9">±0°30'</text>
<text x="810.4" y="484.4">120 UP TO 400</text>
<text x="811.2" y="480.1">50 UP TO 120</text>
<text x="828.5" y="484.4">±0°10'</text>
<text x="828.5" y="480.1">±0°20'</text>
<text x="811.7" y="493">0.5 UP TO 3</text>
<text x="812.4" y="497.2">3 UP TO 6</text>
<text x="829.6" y="497.3">±0.1</text>
<text x="829.6" y="493">±0.1</text>
<text x="811.9" y="501.5">6 UP TO 30</text>
<text x="829.6" y="501.5">±0.2</text>
<text x="810.8" y="505.8">30 UP TO 120</text>
<text x="829.6" y="505.8">±0.3</text>
<text x="809.8" y="514.3">315 UP TO 1000</text>
<text x="810.3" y="510.1">120 UP TO 315</text>
<text x="829.6" y="510">±0.5</text>
<text x="829.6" y="514.3">±0.8</text>
<text x="668.4" y="519.9">.</text>
<text x="783.5" y="520">.</text>
<text x="799.1" y="519.9">.</text>
<text x="809.2" y="518.5">1000 UP TO 2000</text>
<text x="829.6" y="518.5">±1.2</text>
<text x="668.4" y="524.9">.</text>
<text x="783.3" y="524.8">.</text>
<text x="799.1" y="524.8">.</text>
<text x="811.9" y="522.8">OVER 2000</text>
<text x="830.6" y="522.7">±2</text>
</g>
<g font-size="2.4">
<text x="4.1" y="556.9" transform="rotate(-90 4.1 556.9)">Uploading\2022-23\P23Y5\P23Y5B159058.dft</text>
<text x="4.1" y="584.1" transform="rotate(-90 4.1 584.1)">\\srv01043\ExDM</text>
</g>
<g font-size="2.1">
<text x="811.5" y="406.1">UNSPECIFIED TOL.(FAB)</text>
<text x="812.5" y="408.5">FOR ANGULAR IN mm.</text>
<text x="811.6" y="427.7">UNSPECIFIED TOL.(FAB)</text>
<text x="813.6" y="430.1">FOR LINEAR IN mm.</text>
<text x="811.7" y="466.1">UNSPECIFIED TOL.(M/C)</text>
<text x="812.5" y="468.5">FOR ANGULAR IN mm.</text>
<text x="811.7" y="487.6">UNSPECIFIED TOL.(M/C)</text>
<text x="813.6" y="489.9">FOR LINEAR IN mm.</text>
</g>
</svg>
